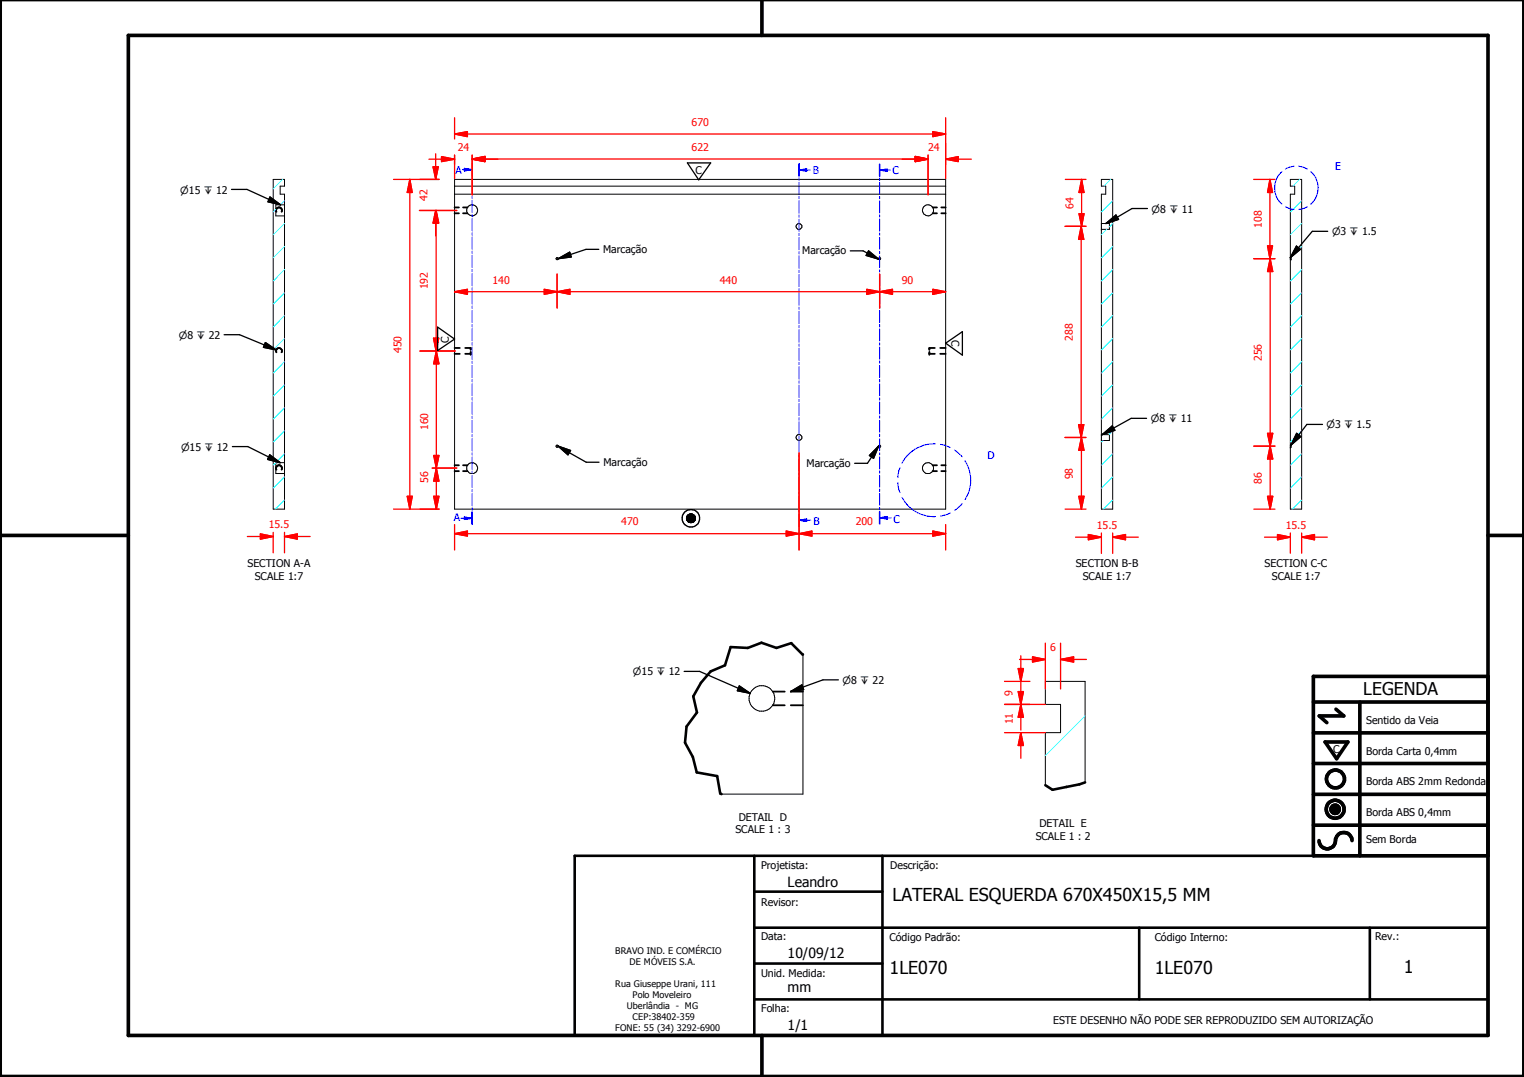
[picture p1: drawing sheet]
<svg xmlns="http://www.w3.org/2000/svg" width="297mm" height="210mm" viewBox="0 0 297 210" stroke-linecap="round" stroke-linejoin="round" font-family="sans-serif">
<g fill="none" stroke="#000" stroke-width=".35">
<path d="M53.9 41.3a.58 .58 0 0 1 .5-.9 .58 .58 0 0 1 .5 .9M88.6 40.4h.8M88.6 41.6h.8M90.3 40.4h.8M90.3 41.6h.8M181.8 40.4h.8M181.8 41.6h.8M183.5 40.4h.8M183.5 41.6h.8M53.9 68.7a.56 .56 0 0 1 .1-.7 .56 .56 0 0 1 .7-.1l.2 .3v.5M88.6 67.8h1M88.6 69h1"/>
<path d="M90.7 67.8h1v.4M91.7 68.6v.4h-1M181.1 68.6v.4h1.1M182.2 67.8h-1.1v.4M183.3 67.8h1M183.3 69h1M53.9 91.5a.58 .58 0 0 1 .5-.8 .58 .58 0 0 1 .5 .8M88.6 90.7h.8M88.6 91.8h.8M90.3 90.7h.8M90.3 91.8h.8M181.8 90.7h.8"/>
<path d="M181.8 91.8h.8M183.5 90.7h.8M183.5 91.8h.8M150.6 134.8h2.3M150.6 137.5h2.3M154.1 134.8h2.4M154.1 137.5h2.4"/>
</g>
<g fill="#000">
<circle cx="91.7" cy="69" r=".18"/>
<circle cx="181.1" cy="69" r=".18"/>
</g>
<g fill="none" stroke="#000" stroke-width=".19">
<path d="M53.3 35h2.2v1.3h-.9v1.5h.9v61.4h-2.2zM55.5 39.9h.1M55.5 39.9h-1.7v2.2h1.7M88.6 36.3h95.7M88.6 37.8h95.7M88.6 35h95.7v64.2h-95.7zM214.7 35h2.2v64.2h-2.2v-61.4h.8v-1.5h-.8zM251.5 35h2.2v64.2h-2.2v-61.4h.8v-1.5h-.8zM108.5 50.2l.3 .1v.2l-.2 .1-.2-.2zM155.3 43.8l.2-.2a.63 .63 0 0 1 .8 .3v.4l-.4 .4a.65 .65 0 0 1-.8-.6zM171.4 50.2h.1l.2 .2-.3 .2-.2-.2zM214.7 44.7h.1"/>
<path d="M214.7 43.6h1.5v1.1h-1.5M251.5 50.2h.1M251.5 50.2h.2v.4h-.2M55.5 92.3h.1M55.5 90.2h-1.7v2.1h1.7M108.4 86.9l.3-.1 .1 .3-.3 .1zM171.3 86.9l.2-.1 .1 .3-.2 .1zM214.7 84.7h.1M214.7 84.7h1.5v1.2h-1.5M251.5 87.2h.1M251.5 86.7h.2v.5h-.2M133.8 100.9v.2z"/>
<path d="M133.9 100.8v.5zM133.9 100.8v.4zM133.9 100.8l-.1 .3zM133.9 100.7v.7zM133.9 100.7v.6zM133.9 100.6v.8zM134 100.5v1zM134 100.5l-.1 .9zM134 100.5v1.1zM134.1 100.4v1.2zM134.1 100.4l-.1 1.2zM134.2 100.3v1.4z"/>
<path d="M134.2 100.3v1.5zM134.3 100.2v1.6zM134.3 100.2l-.1 1.6zM134.4 100.2v1.6zM134.5 100.2v1.7zM134.6 100.2v1.7zM134.6 100.2l-.1 1.7zM134.7 100.2h.1l-.1 1.7zM134.7 100.2l-.1 1.7zM134.8 100.2v1.7h-.1zM134.8 100.2v1.7zM134.9 100.2l-.1 1.7z"/>
<path d="M134.9 100.2h.1l-.1 1.6zM135 100.2v1.6h-.1zM135 100.2v1.6zM135.1 100.3l-.1 1.5zM135.1 100.3v1.5zM135.2 100.3l-.1 1.5zM135.2 100.3v1.4zM135.2 100.4v1.3zM135.2 100.4v1.2zM135.3 100.5l-.1 1.1zM135.3 100.5v1.1zM135.3 100.5v1z"/>
<path d="M135.4 100.6l-.1 .9zM135.4 100.6v.8zM135.4 100.7v.7zM135.5 100.8l-.1 .6zM135.5 100.8v.5zM135.5 100.8v.4zM135.5 100.9v.3zM135.5 100.9v.2zM156.5 127.6v27.2h-15.9M211.5 152.5v-19.7h-7.8v4.5h3v5.5h-3v10.2M259.4 157.6l1.6 .1zM259.4 157.7l1.6 .1z"/>
<path d="M259.4 157.8l1.6 .1zM259.4 157.9h1.6v.1zM259.4 157.9l1.6 .1h-1.5zM259.4 157.6h1.6zM259.5 158h1.5zM259.5 158l1.4 .1zM259.5 157.5l1.5 .1zM259.5 158.1h1.4zM259.5 157.4l1.5 .1zM259.5 158.1l1.4 .1zM259.5 157.3l1.4 .1zM259.6 158.2h1.3z"/>
<path d="M259.6 158.2h1.2zM259.6 157.2l1.3 .1zM259.6 158.2l1.2 .1zM259.6 157.2h1.3zM259.7 158.3h1.1zM259.7 158.3l1 .1zM259.7 157.1l1.1 .1zM259.7 157.1h1.1zM259.8 158.4h.9zM259.8 158.4h.8zM259.8 157.1h1zM259.8 157.1h.9z"/>
<path d="M259.8 158.4l.8 .1zM259.8 157l.9 .1zM259.8 157h.8zM259.9 158.5h.7zM259.9 158.5h.6zM259.9 157h.7zM260 158.5h.5zM260 158.5h.4zM260 157h.6zM260.1 158.5h.3zM260.1 158.5h.2zM260.1 156.9l.4 .1z"/>
<path d="M260.1 156.9h.3zM260.1 156.9h.2z"/>
<circle cx="92" cy="41" r="1.08"/>
<circle cx="180.9" cy="41" r="1.09"/>
<circle cx="92" cy="91.3" r="1.08"/>
<circle cx="155.7" cy="85.3" r=".57"/>
<circle cx="180.9" cy="91.2" r="1.08"/>
<circle cx="148.5" cy="136.1" r="2.5"/>
</g>
<path d="M156.5 127.6l-2.3-2.3-2.9 1-2.9-1-2.6 1-3.4-.2-1.1 3.6-2.8 1.2-1.9 2.2-1.5 2.6 .7 3.2-2 2.7-.3 3.1 1.5 2.8 .8 3 4 .8 .6 3.3 .2 .2M211.5 152.5l-1.1 .4-5.3 1-1.4-.9M112 166.8h178v35h-178zM147 173.8h25M147 166.8v35M172 166.8v35M147 194.8h143M147 180.8h143M147 187.8h25M222 180.8v14M267 180.8v14" fill="none" stroke="#000" stroke-width=".51"/>
<g fill="#000">
<path d="M133.9 100.8l-.1 .3zM133.8 100.9v.2zM133.9 100.7v.6zM133.9 100.8v.5zM133.9 100.8v.4zM133.9 100.6v.8zM133.9 100.7v.7zM134 100.5l-.1 .9zM134 100.5v1zM134.1 100.4l-.1 1.2zM134 100.5v1.1zM134.1 100.4v1.2z"/>
<path d="M134.2 100.3v1.4zM134.2 100.3v1.5zM134.3 100.2v1.6zM134.3 100.2l-.1 1.6zM134.4 100.2v1.6zM134.5 100.2v1.7zM134.6 100.2v1.7zM134.6 100.2l-.1 1.7zM134.7 100.2h.1l-.1 1.7zM134.7 100.2l-.1 1.7zM134.8 100.2v1.7h-.1zM134.8 100.2v1.7z"/>
<path d="M134.9 100.2l-.1 1.7zM134.9 100.2h.1l-.1 1.6zM135 100.2v1.6h-.1zM135 100.2v1.6zM135.1 100.3l-.1 1.5zM135.1 100.3v1.5zM135.2 100.3l-.1 1.5zM135.2 100.3v1.4zM135.2 100.4v1.3zM135.2 100.4v1.2zM135.3 100.5l-.1 1.1zM135.3 100.5v1.1z"/>
<path d="M135.3 100.5v1zM135.4 100.6l-.1 .9zM135.4 100.6v.8zM135.4 100.7v.7zM135.5 100.8l-.1 .6zM135.5 100.8v.5zM135.5 100.8v.4zM135.5 100.9v.3zM135.5 100.9v.2zM259.4 157.6h1.6zM259.5 157.5l1.5 .1zM259.5 157.4l1.5 .1z"/>
<path d="M259.5 157.3l1.4 .1zM259.6 157.2l1.3 .1zM259.6 157.2h1.3zM259.7 157.1l1.1 .1zM259.7 157.1h1.1zM259.8 157.1h1zM259.8 157.1h.9zM259.8 157l.9 .1zM259.8 157h.8zM259.9 157h.7zM260 157h.6zM260.1 156.9l.4 .1z"/>
<path d="M260.1 156.9h.3zM260.1 156.9h.2zM260.1 158.5h.2zM260 158.5h.4zM260.1 158.5h.3zM259.9 158.5h.6zM260 158.5h.5zM259.8 158.4l.8 .1zM259.9 158.5h.7zM259.8 158.4h.8zM259.7 158.3l1 .1zM259.8 158.4h.9z"/>
<path d="M259.6 158.2l1.2 .1zM259.7 158.3h1.1zM259.6 158.2h1.2zM259.5 158.1l1.4 .1zM259.6 158.2h1.3zM259.5 158l1.4 .1zM259.5 158.1h1.4zM259.4 157.9l1.6 .1h-1.5zM259.5 158h1.5zM259.4 157.6l1.6 .1zM259.4 157.7l1.6 .1zM259.4 157.8l1.6 .1z"/>
<path d="M259.4 157.9h1.6v.1z"/>
</g>
<g fill="none" stroke="#000" stroke-width=".71">
<path d="M148.5 0v6.9M297 -.1v209.9h-297v-209.9M25 6.9h265v194.9h-265zM0 104.4h25M290 104.4h7M256 136.8h34M260.4 138.2l1.5 1.3h-4.8l1.5 1.3M265 136.8v30M290 131.8h-34v35h34M256 154.8h34M256 148.8h34M256 142.8h34"/>
<path d="M258.3 144.6h4.4l-2.2 3.3zM256 160.8h34M257.1 163.8a1.62 1.62 0 0 0 1.8 1.6 1.62 1.62 0 0 0 1.4-1.9 1.63 1.63 0 0 1 1.7-1.2 1.63 1.63 0 0 1 1.5 1.5M148.5 201.8v8"/>
<circle cx="260.2" cy="157.7" r="1.76"/>
<circle cx="260.2" cy="157.7" r=".82"/>
<circle cx="260.3" cy="151.8" r="1.76"/>
</g>
<g fill="none" stroke="#00f" stroke-width=".19">
<path d="M90.5 33.1h1.5M92 31.9v2.4M92 34.6v.5M92 35.5v2.3M92 38.2v.5M92 39v2.4M92 41.8v.4M92 42.6v2.4M92 45.4v.4M92 46.2v2.4M92 48.9v.5M92 49.7v2.5"/>
<path d="M92 52.5v.5M92 53.3v2.4M92 56.1v.5M92 56.9v2.4M92 59.6v.5M92 60.5v2.4M92 63.2v.5M92 64.1v2.3M92 66.8v.5M92 67.6v2.4M92 70.4v.4M92 71.2v2.4"/>
<path d="M92 74v.4M92 74.8v2.3M92 77.5v.5M92 78.4v2.3M92 81.1v.5M92 81.9v2.4M92 84.7v.4M92 85.5v2.4M92 88.3v.4M92 89.1v2.4M92 91.8v.5M92 92.7v2.3"/>
<path d="M92 95.4v.4M92 96.2v2.4M92 99v.4M92 99.8v2.4"/>
</g>
<path d="M92 31.9v2.4M92 99.8v2.4" fill="none" stroke="#00f" stroke-width=".3"/>
<path d="M90.5 32.8l1.5 .3-1.5 .2z" fill="#00f"/>
<path d="M90.1 33.1h.4M90.5 32.8l1.5 .3-1.5 .2zM90.5 101h1.5" fill="none" stroke="#00f" stroke-width=".19"/>
<path d="M90.5 100.8l1.5 .2-1.5 .3z" fill="#00f"/>
<g fill="none" stroke="#00f" stroke-width=".19">
<path d="M155.7 31.9v2.4M155.7 34.7v.4M155.7 35.5v2.4M155.7 38.3v.4M155.7 39.1v2.4M155.7 33.1h1.5M155.7 41.9v.4M155.7 42.7v2.4M155.7 45.5v.4M155.7 46.3v2.4M155.7 49.1v.4M155.7 49.9v2.4"/>
<path d="M155.7 52.7v.4M155.7 53.5v2.4M155.7 56.3v.4M155.7 57.1v2.4M155.7 59.9v.4M155.7 60.7v2.4M155.7 63.5v.4M155.7 64.3v2.4M155.7 67.1v.4M155.7 67.9v2.3M155.7 70.6v.5M155.7 71.5v2.4"/>
<path d="M155.7 74.3v.4M155.7 75.1v2.4M155.7 77.8v.5M155.7 78.7v2.3M155.7 81.4v.5M155.7 82.2v2.4M155.7 85v.5M155.7 85.9v2.3M155.7 88.6v.5M155.7 89.4v2.4M155.7 92.2v.4M155.7 93v2.4"/>
<path d="M155.7 95.8v.4M155.7 96.6v2.4M155.7 99.4v.4M89.8 101h.7M90.5 100.8l1.5 .2-1.5 .3zM155.7 100.2v2.4"/>
</g>
<g fill="none" stroke="#0ff" stroke-width=".19">
<path d="M55.1 35l-1.8 1.8M55.5 39.1l-.9 .8M53.8 40.8l-.5 .5M55.5 57.1l-2.2 2.2M55.5 52.5l-2.2 2.3M55.5 48l-2.2 2.2M55.5 43.6l-2.2 2.2M55.5 79.5l-2.2 2.2M55.5 75l-2.2 2.2M55.5 70.5l-2.2 2.2M55.5 66l-2.2 2.2M55.5 61.5l-2.2 2.3"/>
<path d="M55.5 97.5l-1.9 1.7M55.5 92.9l-2.2 2.3M55.5 88.4l-2.2 2.3M55.5 83.9l-2.2 2.2"/>
</g>
<path d="M155.7 31.9v2.4M155.7 100.2v2.4" fill="none" stroke="#00f" stroke-width=".3"/>
<path d="M155.7 33.1l1.5-.2v.5z" fill="#00f"/>
<path d="M155.7 33.1l1.5-.2v.5zM157.2 33.1h.7M155.7 101.4h1.5" fill="none" stroke="#00f" stroke-width=".19"/>
<path d="M155.7 101.4l1.5-.3v.5z" fill="#00f"/>
<g fill="none" stroke="#00f" stroke-width=".19">
<path d="M171.4 32v2.3M171.4 34.7v.5M171.4 35.6v2.3M171.4 38.3v.4M171.4 39.1v2.4M171.4 33.1h1.5M171.4 41.9v.4M171.4 42.7v2.3M171.4 45.4v.5M171.4 46.3v2.3M171.4 49v.4M171.4 49.8v2.4"/>
<path d="M171.4 52.5v.5M171.4 53.4v2.4M171.4 56.1v.5M171.4 56.9v2.4M171.4 59.7v.5M171.4 60.5v2.4M171.4 63.2v.5M171.4 64.1v2.3M171.4 66.8v.5M171.4 67.6v2.4M171.4 70.4v.4M171.4 71.2v2.4"/>
<path d="M171.4 74v.4M171.4 74.8v2.3M171.4 77.5v.5M171.4 78.4v2.3M171.4 81.1v.4M171.4 81.9v2.3M171.4 84.6v.5M171.4 85.5v2.3M171.4 88.2v.4M171.4 89v2.4M171.4 91.8v.4M171.4 92.6v2.4"/>
<path d="M171.4 95.3v.5M171.4 96.2v2.3M171.4 98.9v.5M171.4 99.7v2.4M155.7 101.4l1.5-.3v.5zM157.2 101.4h.8"/>
</g>
<g fill="none" stroke="#0ff" stroke-width=".19">
<path d="M216.4 35l-1.2 1.3M216.9 39.1l-2.2 2.2M215.7 44.7l-1 1.1M216.9 57.1l-2.2 2.2M216.9 52.5l-2.2 2.3M216.9 48l-2.2 2.2M216.9 43.6l-.7 .6M216.9 79.5l-2.2 2.2M216.9 75l-2.2 2.2M216.9 70.5l-2.2 2.2M216.9 66l-2.2 2.2M216.9 61.5l-2.2 2.3"/>
<path d="M215 85.9l-.3 .2M216.9 97.5l-1.9 1.7M216.9 92.9l-2.2 2.3M216.9 88.4l-2.2 2.3M216.9 83.9l-.7 .8"/>
</g>
<path d="M171.4 32v2.3M171.4 99.7v2.4" fill="none" stroke="#00f" stroke-width=".3"/>
<path d="M171.4 33.1l1.5-.2v.5z" fill="#00f"/>
<path d="M171.4 33.1l1.5-.2v.5zM172.9 33.1h.6M171.4 100.9h1.5" fill="none" stroke="#00f" stroke-width=".19"/>
<path d="M171.4 100.9l1.5-.2v.5z" fill="#00f"/>
<g fill="none" stroke="#00f" stroke-width=".19">
<path d="M249.8 33.4a4.2 4.2 0 0 0 0 6.4M252.2 32.4l-1.7 .5M253.1 32.4l1.7 .5M255.5 33.4a4.2 4.2 0 0 1 0 6.4M250.5 40.3l1.7 .6M254.8 40.3l-1 .4-.7 .1M175 94.1l.2 1.4 .2 .5M175.4 91.2l-.2 .5-.2 1.4M175.8 96.9a7 7 0 0 0 6.5 3.8M182.3 86.5a7.2 7.2 0 0 0-6.5 3.8M183.3 86.6l1.9 .6M185.2 100l-1.9 .6"/>
<path d="M186.1 87.7l1.4 1.3M187.5 98.1l-1.4 1.4M188.1 89.8h.1M188.1 89.8a7.1 7.1 0 0 1 0 7.6M171.4 100.9l1.5-.2v.5zM172.9 100.9h.8"/>
</g>
<g fill="none" stroke="#0ff" stroke-width=".19">
<path d="M253.3 35l-1.3 1.3M253.7 39.1l-2.2 2.2M253.7 57.1l-2.2 2.2M253.7 52.5l-2.2 2.3M253.7 48l-2.2 2.2M253.7 43.6l-2.2 2.2M253.7 79.5l-2.2 2.2M253.7 75l-2.2 2.2M253.7 70.5l-2.2 2.2M253.7 66l-2.2 2.2M253.7 61.5l-2.2 2.3M253.7 97.5l-1.8 1.7"/>
<path d="M253.7 92.9l-2.2 2.3M253.7 88.4l-2.2 2.3M253.7 83.9l-2.2 2.2M211.5 139.5l-7.8 7.7"/>
</g>
<path d="M86.1 31h2.5" fill="none" stroke="#f00" stroke-width=".25"/>
<path d="M86.1 30.5l2.5 .5-2.5 .5z" fill="#f00"/>
<path d="M86.1 30.5l2.5 .5-2.5 .5zM92 31h2.5" fill="none" stroke="#f00" stroke-width=".25"/>
<path d="M92 31l2.5-.5v1z" fill="#f00"/>
<path d="M83.6 31h2.5M88.6 30.2v4.6M92 31l2.5-.5v1zM92 30.2v7.8M92 31h2.5M94.5 31h2.5" fill="none" stroke="#f00" stroke-width=".25"/>
<path d="M92 31l2.5-.5v1z" fill="#f00"/>
<path d="M92 31l2.5-.5v1zM178.4 31h2.5" fill="none" stroke="#f00" stroke-width=".25"/>
<path d="M178.4 30.5l2.5 .5-2.5 .5z" fill="#f00"/>
<path d="M92 30.2v7.8M94.5 31h83.9M178.4 30.5l2.5 .5-2.5 .5zM178.4 31h2.5M180.9 30.2v7.8" fill="none" stroke="#f00" stroke-width=".25"/>
<path d="M178.4 30.5l2.5 .5-2.5 .5z" fill="#f00"/>
<path d="M178.4 30.5l2.5 .5-2.5 .5zM184.3 31h2.5" fill="none" stroke="#f00" stroke-width=".25"/>
<path d="M184.3 31l2.5-.5v1z" fill="#f00"/>
<path d="M88.6 26.1h2.5M175.8 31h2.6M180.9 30.2v7.8M184.3 31l2.5-.5v1zM184.3 27.9v6.9M186.8 31h2.5" fill="none" stroke="#f00" stroke-width=".25"/>
<path d="M88.6 26.1l2.5-.4v.9z" fill="#f00"/>
<path d="M88.6 26.1l2.5-.4v.9zM181.8 26.1h2.5" fill="none" stroke="#f00" stroke-width=".25"/>
<path d="M181.8 25.7l2.5 .4-2.5 .5z" fill="#f00"/>
<path d="M84.9 32.5v2.5M88.6 22.9v4.2M88.6 30.2v1.8M91.1 26.1h90.7M181.8 25.7l2.5 .4-2.5 .5zM184.3 22.9v9.1" fill="none" stroke="#f00" stroke-width=".25"/>
<path d="M84.4 32.5h1l-.5 2.5z" fill="#f00"/>
<path d="M84.4 32.5h1l-.5 2.5zM84.9 41v2.5" fill="none" stroke="#f00" stroke-width=".25"/>
<path d="M84.9 41l.5 2.5h-1z" fill="#f00"/>
<path d="M81.7 35h3.9M84.9 30v2.5M81.7 41h7.3M84.9 41l.5 2.5h-1zM84.9 43.5v2.5M85 41v2.5" fill="none" stroke="#f00" stroke-width=".25"/>
<path d="M85 41l.5 2.5h-1z" fill="#f00"/>
<path d="M85 41l.5 2.5h-1zM85 65.9v2.5" fill="none" stroke="#f00" stroke-width=".25"/>
<path d="M84.5 65.9h1l-.5 2.5z" fill="#f00"/>
<path d="M81.8 41h7.2M85 43.5v22.4M81.8 68.4h6.9M84.5 65.9h1l-.5 2.5zM85 68.4v2.5" fill="none" stroke="#f00" stroke-width=".25"/>
<path d="M85 68.4l.6 2.5h-1.1z" fill="#f00"/>
<path d="M85 68.4l.6 2.5h-1.1zM85 88.8v2.4" fill="none" stroke="#f00" stroke-width=".25"/>
<path d="M84.5 88.8h1.1l-.6 2.4z" fill="#f00"/>
<path d="M81.9 68.4h6.8M85 70.9v17.9M84.2 91.2h4.8M84.5 88.8h1.1l-.6 2.4zM85 91.2v2.6" fill="none" stroke="#f00" stroke-width=".25"/>
<path d="M85 91.2l.6 2.6h-1.1z" fill="#f00"/>
<path d="M85 91.2l.6 2.6h-1.1zM85 96.7v2.5" fill="none" stroke="#f00" stroke-width=".25"/>
<path d="M84.5 96.7h1.1l-.6 2.5z" fill="#f00"/>
<path d="M79.9 35v2.5M81.9 99.2h3.7M84.2 91.2h4.8M84.5 96.7h1.1l-.6 2.5zM85 93.8v2.9" fill="none" stroke="#f00" stroke-width=".25"/>
<path d="M79.9 35l.4 2.5h-.9z" fill="#f00"/>
<path d="M79.9 35l.4 2.5h-.9zM79.9 96.7v2.5" fill="none" stroke="#f00" stroke-width=".25"/>
<path d="M79.4 96.7h.9l-.4 2.5z" fill="#f00"/>
<path d="M76.7 35h8.9M79.9 37.5v59.2M76.7 99.2h8.9M79.4 96.7h.9l-.4 2.5zM50.8 104.6h2.5" fill="none" stroke="#f00" stroke-width=".25"/>
<g fill="none" stroke="#000" stroke-width=".25">
<path d="M45.1 36.9h3l6.6 3M52.6 38.4l2.1 1.5-2.5-.6zM134 31.7h4.5l-2.3 3.4zM43.7 65.2h3l7.1 3M51.7 66.8l2.1 1.4-2.5-.5zM85.3 63.8l3.3 2.3-3.3 2.2zM184.3 66.9l3.3-2.3v4.6zM45.3 87h3l6.3 3.2M52.6 88.6l2 1.6-2.4-.7z"/>
<circle cx="134.7" cy="101" r=".84"/>
<circle cx="134.7" cy="101" r="1.71"/>
</g>
<path d="M52.6 38.4l2.1 1.5-2.5-.6zM51.7 66.8l2.1 1.4-2.5-.5zM52.6 88.6l2 1.6-2.4-.7z" fill="#000"/>
<path d="M50.8 104.1l2.5 .5-2.5 .5z" fill="#f00"/>
<path d="M50.8 104.1l2.5 .5-2.5 .5zM55.5 104.6h2.5" fill="none" stroke="#f00" stroke-width=".25"/>
<path d="M55.5 104.6l2.5-.5v1z" fill="#f00"/>
<path d="M48.2 104.6h2.6M53.3 103.8v3.9M55.5 104.6l2.5-.5v1zM55.5 103.8v3.9M58 104.6h2.4M88.6 104h2.5" fill="none" stroke="#f00" stroke-width=".25"/>
<path d="M88.6 104l2.5-.5v1z" fill="#f00"/>
<path d="M88.6 104l2.5-.5v1zM153.2 104h2.5" fill="none" stroke="#f00" stroke-width=".25"/>
<path d="M153.2 103.5l2.5 .5-2.5 .5z" fill="#f00"/>
<path d="M155.7 88.3v18.9M88.6 102.2v5M91.1 104h62.1M153.2 103.5l2.5 .5-2.5 .5zM155.7 104h2.5" fill="none" stroke="#f00" stroke-width=".25"/>
<path d="M155.7 104l2.5-.5v1z" fill="#f00"/>
<path d="M155.7 104l2.5-.5v1zM181.8 104h2.5" fill="none" stroke="#f00" stroke-width=".25"/>
<path d="M181.8 103.5l2.5 .5-2.5 .5z" fill="#f00"/>
<path d="M88.6 56.9h2.5M155.7 88.3v18.9M158.2 104h23.6M181.8 103.5l2.5 .5-2.5 .5zM184.3 102.2v5" fill="none" stroke="#f00" stroke-width=".25"/>
<path d="M88.6 56.9l2.5-.5v1z" fill="#f00"/>
<path d="M88.6 56.9l2.5-.5v1zM106.1 56.9h2.5" fill="none" stroke="#f00" stroke-width=".25"/>
<path d="M106.1 56.4l2.5 .5-2.5 .5z" fill="#f00"/>
<path d="M91.1 56.9h15M106.1 56.4l2.5 .5-2.5 .5zM108.6 56.9h2.5M108.6 53.4v6.6" fill="none" stroke="#f00" stroke-width=".25"/>
<path d="M108.6 56.9l2.5-.5v1z" fill="#f00"/>
<path d="M108.6 56.9l2.5-.5v1zM168.9 56.9h2.5" fill="none" stroke="#f00" stroke-width=".25"/>
<path d="M168.9 56.4l2.5 .5-2.5 .5z" fill="#f00"/>
<path d="M108.6 53.4v6.6M111.1 56.9h57.8M168.9 56.4l2.5 .5-2.5 .5zM171.4 56.9h2.5M171.4 53.4v6.6" fill="none" stroke="#f00" stroke-width=".25"/>
<path d="M171.4 56.9l2.5-.5v1z" fill="#f00"/>
<path d="M171.4 56.9l2.5-.5v1zM181.8 56.9h2.5" fill="none" stroke="#f00" stroke-width=".25"/>
<path d="M181.8 56.4l2.5 .5-2.5 .5z" fill="#f00"/>
<path d="M171.4 53.4v6.6M173.9 56.9h7.9M181.8 56.4l2.5 .5-2.5 .5zM212.1 104.7h2.6" fill="none" stroke="#f00" stroke-width=".25"/>
<path d="M215.6 43.6l1.9-1.7 .5 .9zM223.6 40.6h-3l-5 3M214.8 84.7l2-1.7 .5 .9zM223.5 81.5h-3l-5.7 3.2" fill="none" stroke="#000" stroke-width=".25"/>
<path d="M215.6 43.6l1.9-1.7 .5 .9zM214.8 84.7l2-1.7 .5 .9z" fill="#000"/>
<path d="M212.1 104.2l2.6 .5-2.6 .5z" fill="#f00"/>
<path d="M212.1 104.2l2.6 .5-2.6 .5zM216.9 104.7h2.5" fill="none" stroke="#f00" stroke-width=".25"/>
<path d="M216.9 104.7l2.5-.5v1z" fill="#f00"/>
<path d="M210.8 35v2.5M209.6 104.7h2.5M214.7 103.9v4M216.9 104.7l2.5-.5v1zM216.9 103.9v4M219.4 104.7h2.5" fill="none" stroke="#f00" stroke-width=".25"/>
<path d="M210.8 35l.5 2.5h-1z" fill="#f00"/>
<path d="M210.8 35l.5 2.5h-1zM210.8 41.7v2.4" fill="none" stroke="#f00" stroke-width=".25"/>
<path d="M210.3 41.7h1l-.5 2.4z" fill="#f00"/>
<path d="M207.6 35h4.1M210.8 37.5v4.2M207.6 44.1h4.1M210.3 41.7h1l-.5 2.4zM210.7 44.1v2.6" fill="none" stroke="#f00" stroke-width=".25"/>
<path d="M210.7 44.1l.5 2.6h-1z" fill="#f00"/>
<path d="M210.7 44.1l.5 2.6h-1zM210.7 82.8v2.5" fill="none" stroke="#f00" stroke-width=".25"/>
<path d="M210.2 82.8h1l-.5 2.5z" fill="#f00"/>
<path d="M207.6 44.1h4.1M210.7 46.7v36.1M207.6 85.3h4.1M210.2 82.8h1l-.5 2.5zM210.8 85.3v2.5" fill="none" stroke="#f00" stroke-width=".25"/>
<path d="M210.8 85.3l.5 2.5h-1z" fill="#f00"/>
<path d="M210.8 85.3l.5 2.5h-1zM210.8 96.7v2.5" fill="none" stroke="#f00" stroke-width=".25"/>
<path d="M210.3 96.7h1l-.5 2.5z" fill="#f00"/>
<path d="M207.6 85.3h4.1M207.6 99.2h4.1M210.3 96.7h1l-.5 2.5zM210.8 87.8v8.9M249 104.7h2.5" fill="none" stroke="#f00" stroke-width=".25"/>
<path d="M249 104.2l2.5 .5-2.5 .5z" fill="#f00"/>
<path d="M249 104.2l2.5 .5-2.5 .5zM253.7 104.7h2.5" fill="none" stroke="#f00" stroke-width=".25"/>
<path d="M253.7 104.7l2.5-.5v1z" fill="#f00"/>
<path d="M247.5 35v2.5M246.5 104.7h2.5M251.5 103.9v3.9M253.7 104.7l2.5-.5v1zM253.7 103.9v3.9M256.2 104.7h2.5" fill="none" stroke="#f00" stroke-width=".25"/>
<path d="M247.5 35l.5 2.5h-.9z" fill="#f00"/>
<path d="M247.5 35l.5 2.5h-.9zM247.5 47.9v2.5" fill="none" stroke="#f00" stroke-width=".25"/>
<path d="M247.1 47.9h.9l-.5 2.5z" fill="#f00"/>
<path d="M244.3 35h4.2M247.5 37.5v10.4M244.3 50.4h4.2M247.1 47.9h.9l-.5 2.5zM247.6 50.4v2.5" fill="none" stroke="#f00" stroke-width=".25"/>
<path d="M247.6 50.4l.5 2.5h-1z" fill="#f00"/>
<path d="M247.6 50.4l.5 2.5h-1zM247.6 84.5v2.5" fill="none" stroke="#f00" stroke-width=".25"/>
<path d="M247.1 84.5h1l-.5 2.5z" fill="#f00"/>
<path d="M244.4 50.4h4.1M247.6 52.9v31.6M244.4 87h4.1M247.1 84.5h1l-.5 2.5zM247.6 87v2.5" fill="none" stroke="#f00" stroke-width=".25"/>
<path d="M247.6 87l.5 2.5h-1z" fill="#f00"/>
<path d="M247.6 87l.5 2.5h-1zM247.6 96.7v2.5" fill="none" stroke="#f00" stroke-width=".25"/>
<path d="M247.1 96.7h1l-.5 2.5z" fill="#f00"/>
<path d="M244.4 87h4.1M244.4 99.2h4.1M247.1 96.7h1l-.5 2.5zM247.6 89.5v7.2M201.2 128.5h2.5" fill="none" stroke="#f00" stroke-width=".25"/>
<g fill="none" stroke="#000" stroke-width=".25">
<path d="M108.8 50.4l2.2-1.3 .3 1zM116.7 48.6h-2.5l-5.4 1.8M165.7 48.9h2.5l3 1.6M169.3 48.9l1.9 1.6-2.4-.7zM252.7 48l.7 .6-1.9 1.6zM258.8 45.1h-3l-4.3 5.1M108.8 87l2.4 .8-.5 .8zM108.8 87l5.5 3.1h2.5M171.2 87l-.9 2.3-.8-.5zM171.2 87l-2.1 3.3h-2.5M252.7 84.5l.8 .6-1.9 1.6zM257.8 82.7h-3.1l-3.1 4"/>
<path d="M133.3 130.9h3.1l9.8 4.2M144.1 133.7l2.1 1.4-2.5-.5zM154.1 134.8l2.2-1.3 .3 .9zM163.4 132.5h-3l-6.3 2.3"/>
</g>
<path d="M108.8 50.4l2.2-1.3 .3 1zM169.3 48.9l1.9 1.6-2.4-.7zM252.7 48l.7 .6-1.9 1.6zM108.8 87l2.4 .8-.5 .8zM171.2 87l-.9 2.3-.8-.5zM252.7 84.5l.8 .6-1.9 1.6zM144.1 133.7l2.1 1.4-2.5-.5zM154.1 134.8l2.2-1.3 .3 .9z" fill="#000"/>
<path d="M201.2 128l2.5 .5-2.5 .5z" fill="#f00"/>
<path d="M201.2 128l2.5 .5-2.5 .5zM206.7 128.5h2.6" fill="none" stroke="#f00" stroke-width=".25"/>
<path d="M206.7 128.5l2.6-.5v1z" fill="#f00"/>
<path d="M198.7 128.5h2.5M199 130.3v2.5M203.7 125.3v9M206.7 128.5l2.6-.5v1zM206.7 125.3v9M209.3 128.5h2.4" fill="none" stroke="#f00" stroke-width=".25"/>
<path d="M198.5 130.3h1l-.5 2.5z" fill="#f00"/>
<path d="M198.5 130.3h1l-.5 2.5zM199 137.3v2.5" fill="none" stroke="#f00" stroke-width=".25"/>
<path d="M199 137.3l.5 2.5h-1z" fill="#f00"/>
<path d="M195.8 132.8h4.9M195.8 137.3h4.9M199 137.3l.5 2.5h-1zM199 127.8v2.5M199 134.8v2.5M199 139.8v2.5" fill="none" stroke="#f00" stroke-width=".25"/>
<path d="M198.5 134.8h1l-.5 2.5z" fill="#f00"/>
<path d="M198.5 134.8h1l-.5 2.5zM199 142.8v2.5" fill="none" stroke="#f00" stroke-width=".25"/>
<path d="M199 142.8l.5 2.5h-1z" fill="#f00"/>
<path d="M195.8 137.3h7.9M199 132.3v2.5M195.8 142.8h7.9M199 142.8l.5 2.5h-1zM199 145.3v2.5" fill="none" stroke="#f00" stroke-width=".25"/>
<g font-size="3.5">
<text x="173.9" y="175.7">LATERAL ESQUERDA 670X450X15,5 MM</text>
<text x="173.4" y="189.7">1LE070</text>
<text x="225.1" y="189.7">1LE070</text>
<text x="273.6" y="189.7">1</text>
</g>
<text font-size="3.4" x="265.7" y="135.4">LEGENDA</text>
<g font-size="2.7">
<text x="153.5" y="172.8">Leandro</text>
<text x="153.5" y="186.6">10/09/12</text>
<text x="153.5" y="193.4">mm</text>
<text x="153.5" y="200.8">1/1</text>
</g>
<g font-size="2.1" fill="#f00">
<text x="89.2" y="29.5">24</text>
<text x="134.8" y="29.4">622</text>
<text x="134.8" y="24.5">670</text>
<text x="180.9" y="29.5">24</text>
<text x="83.4" y="39.2" transform="rotate(-90 83.4 39.2)">42</text>
<text x="209.2" y="40.7" transform="rotate(-90 209.2 40.7)">64</text>
<text x="245.9" y="44.4" transform="rotate(-90 245.9 44.4)">108</text>
<text x="83.4" y="56.4" transform="rotate(-90 83.4 56.4)">192</text>
<text x="96" y="55.3">140</text>
<text x="140.3" y="55.3">440</text>
<text x="175.8" y="55.3">90</text>
<text x="78.3" y="68.8" transform="rotate(-90 78.3 68.8)">450</text>
<text x="209.1" y="66.4" transform="rotate(-90 209.1 66.4)">288</text>
<text x="246" y="70.4" transform="rotate(-90 246 70.4)">256</text>
<text x="83.4" y="83.8" transform="rotate(-90 83.4 83.8)">160</text>
<text x="83.4" y="94.1" transform="rotate(-90 83.4 94.1)">56</text>
<text x="209.1" y="93.4" transform="rotate(-90 209.1 93.4)">98</text>
<text x="245.9" y="94.3" transform="rotate(-90 245.9 94.3)">86</text>
<text x="52.4" y="103">15.5</text>
<text x="121.1" y="102.4">470</text>
<text x="166.8" y="102.4">200</text>
<text x="213.8" y="103.1">15.5</text>
<text x="250.6" y="103.1">15.5</text>
<text x="204.7" y="126.9">6</text>
<text x="197.4" y="135.6" transform="rotate(-90 197.4 135.6)">9</text>
<text x="197.4" y="141.2" transform="rotate(-90 197.4 141.2)">11</text>
</g>
<g font-size="2.1" fill="#00f">
<text x="88.8" y="33.9">A</text>
<text x="158.4" y="33.9">B</text>
<text x="173.9" y="34">C</text>
<text x="260.3" y="33.1">E</text>
<text x="192.4" y="89.5">D</text>
<text x="88.5" y="101.6">A</text>
<text x="174.2" y="101.9">C</text>
<text x="158.5" y="102.2">B</text>
</g>
<g font-size="2.1">
<text x="135.6" y="33.9">C</text>
<text x="117.6" y="49.3">Marcação</text>
<text x="156.3" y="49.6">Marcação</text>
<text x="87.5" y="66.8" transform="rotate(-90 87.5 66.8)">C</text>
<text x="185.5" y="66.3" transform="rotate(90 185.5 66.3)">C</text>
<text x="117.6" y="90.8">Marcação</text>
<text x="157.2" y="90.9">Marcação</text>
<text x="48.3" y="110.5">SECTION A-A</text>
<text x="49.7" y="113">SCALE 1:7</text>
<text x="209.7" y="110.5">SECTION B-B</text>
<text x="211" y="113">SCALE 1:7</text>
<text x="246.5" y="110.5">SECTION C-C</text>
<text x="247.9" y="113">SCALE 1:7</text>
<text x="266.3" y="141.1">Sentido da Veia</text>
<text x="259.8" y="146.7">C</text>
<text x="266.3" y="147.2">Borda Carta 0,4mm</text>
<text x="266.3" y="153.1">Borda ABS 2mm Redonda</text>
<text x="144" y="160">DETAIL D</text>
<text x="202.6" y="161.2">DETAIL E</text>
<text x="266.3" y="159">Borda ABS 0,4mm</text>
<text x="143.3" y="162.4">SCALE 1 : 3</text>
<text x="201.9" y="163.6">SCALE 1 : 2</text>
<text x="266.3" y="164.4">Sem Borda</text>
<text x="148.4" y="169.3">Projetista:</text>
<text x="173.5" y="169.5">Descrição:</text>
<text x="148.4" y="176.6">Revisor:</text>
<text x="148.4" y="183.2">Data:</text>
<text x="173.4" y="183.3">Código Padrão:</text>
<text x="225.1" y="183.3">Código Interno:</text>
<text x="268" y="183.2">Rev.:</text>
<text x="148.4" y="190.5">Unid. Medida:</text>
<text x="148.4" y="197.2">Folha:</text>
<text x="205.3" y="199.5">ESTE DESENHO NÃO PODE SER REPRODUZIDO SEM AUTORIZAÇÃO</text>
</g>
<g font-size="1.9">
<text x="35.1" y="37.7">⌀15 ↧ 12</text>
<text x="224.4" y="41.4">⌀8 ↧ 11</text>
<text x="259.6" y="45.8">⌀3 ↧ 1.5</text>
<text x="34.8" y="66">⌀8 ↧ 22</text>
<text x="224.3" y="82.3">⌀8 ↧ 11</text>
<text x="258.6" y="83.5">⌀3 ↧ 1.5</text>
<text x="35.3" y="87.8">⌀15 ↧ 12</text>
<text x="123.4" y="131.6">⌀15 ↧ 12</text>
<text x="164.2" y="133.3">⌀8 ↧ 22</text>
</g>
<g font-size="1.8">
<text x="119.9" y="186">BRAVO IND. E COMÉRCIO</text>
<text x="122.7" y="188.1">DE MÓVEIS S.A.</text>
<text x="119.9" y="192.4">Rua Giuseppe Urani, 111</text>
<text x="122.2" y="196.7">Uberlândia - MG</text>
<text x="123.3" y="194.6">Polo Moveleiro</text>
<text x="119.9" y="201">FONE: 55 (34) 3292-6900</text>
<text x="123.3" y="198.8">CEP:38402-359</text>
</g>
</svg>
